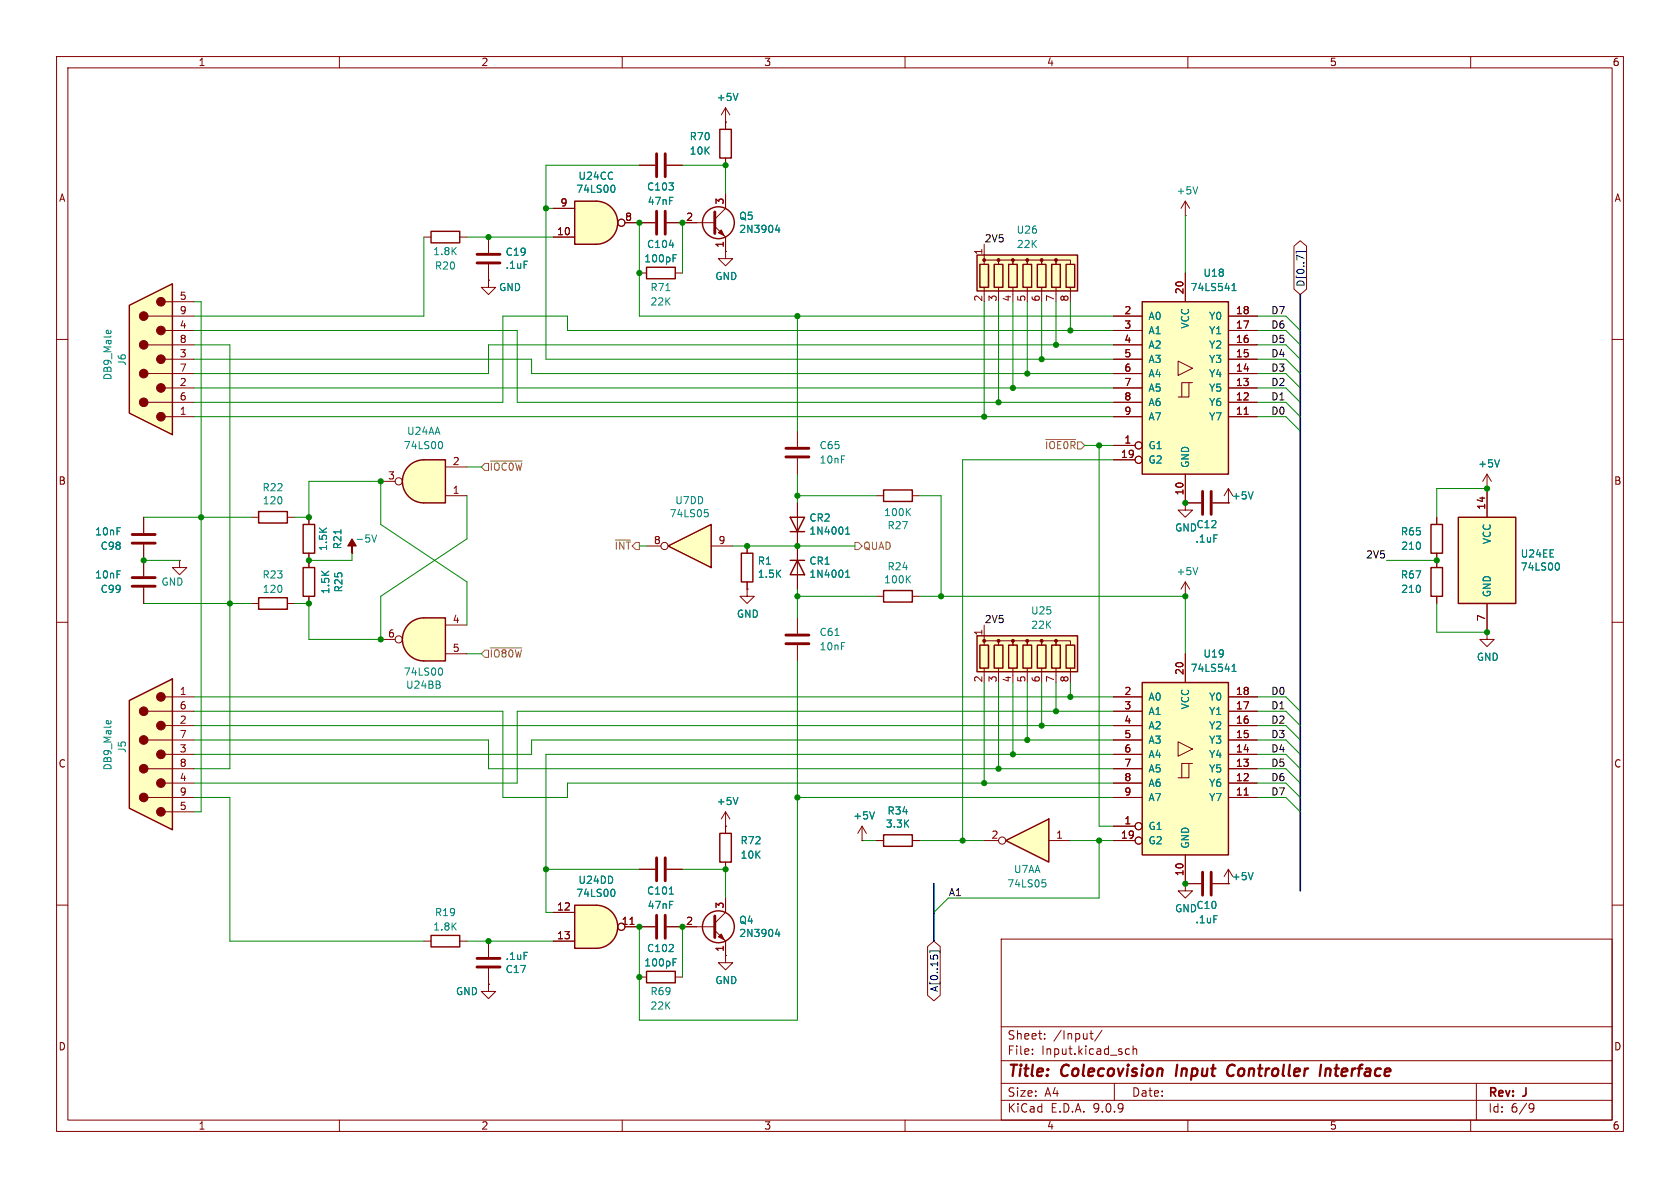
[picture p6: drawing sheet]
<svg xmlns="http://www.w3.org/2000/svg" width="297mm" height="210mm" viewBox="0 0 297 210" stroke-linecap="round" stroke-linejoin="round" font-family="sans-serif">
<g fill="none" stroke="#840000" stroke-width=".18">
<path d="M10 10h277v190h-277zM12 12h273v186h-273zM60 10v2M110 10v2M160 10v2M210 10v2M260 10v2M10 60h2M285 60h2M10 110h2M285 110h2M10 160h2"/>
<path d="M177 166h108v32h-108zM285 160h2M60 198v2M110 198v2M160 198v2M177 194.5h108M177 191.5h108M177 187.5h108M177 181.5h108M182.5 186.3v.1M182.5 185.5v.1M184.7 183.6v.1"/>
<path d="M184.7 182.8v.1M192.7 182.7h.5M192.9 182.2v1.3l.3 .2M194.8 182.1l-1.3 2M197 191.5v3M199.1 186.3h.6M199.1 185.5h.6M200.3 185.5l.2-.1 .4 .1 .1 .9M200.3 184.9v1.5M210 198v2M260 198v2M261 191.5v6.5"/>
<path d="M270.6 195.1l.5 .1a.99 .99 0 0 1-.4 1.4h-.2M271.2 195.7l-.3 .3h-.3"/>
</g>
<path d="M208.1 188.2l-.2 2M217.9 188.2a1.13 1.13 0 0 0-.9 .7 1.13 1.13 0 0 0 .2 1.2l.3 .1 .5-.1M233.6 188.2l-.3 2M234.4 188.9l-.1 1.3M235 188.9l-.6 .2" fill="none" stroke="#840000" stroke-width=".4"/>
<path d="M257.8 91.4h10.2v15.3h-10.2z" fill="#ffffc2"/>
<g fill="none" stroke="#840000" stroke-width=".25">
<path d="M131.1 97.8h2v5.1h-2zM257.8 91.4h10.2v15.3h-10.2zM156.2 104.4h5.1v2h-5.1zM127.3 147.3h2v5.1h-2zM156.2 147.6h5.1v2h-5.1zM76.2 165.4h5.1v2h-5.1z"/>
<circle cx="127" cy="163.8" r="2.82"/>
</g>
<g fill="none" stroke="#840000" stroke-width=".18">
<path d="M132.1 96.5v1.3M217.2 86.4l-.8 1.2M217.2 86.4l.7 1.2M217.2 86.4v2.5M262.9 86.4v5M132.1 102.9v1.2M154.9 105.4h1.3M161.3 105.4h1.3M262.9 106.7v5.1M128.3 146.1h.1M128.3 158.8v2.5l-1.9 1.9M128.3 143.5v3.8"/>
<path d="M128.3 152.4v1.3M128.3 143.5l-.8 1.3M128.3 143.5l.7 1.3M152.4 148.6h.1M152.4 146.1l-.8 1.2M152.4 146.1l.8 1.2M152.4 146.1v2.5M154.9 148.6h1.3M161.3 148.6h1.3M74.9 166.4h1.3M81.3 166.4h1.2M86.4 174v1.3h-1.3l1.3 1.2 1.2-1.2h-1.2"/>
<path d="M86.4 174h.1M86.4 166.4v2.8M86.4 171.2v2.8M113 163.8h2.8M117.9 163.8h8.5M126.4 164.5l1.9 1.9v2.5M128.3 168.9v1.3h1.2l-1.2 1.3-1.3-1.3h1.3M128.3 168.9h.1"/>
</g>
<path d="M221.5 86.9l-.4 1.3M275.4 99.5a.79 .79 0 0 1 0 1.3M160.4 102.3l.6 .7M161 101.8l-.8 .7M130.5 141l-.5 1.2M154.6 143.5l-.4 1.3M119 170.1h.4M119 169.5h.6M137.4 164.2l-.3 .9h.8M137.7 164.7v.9" fill="none" stroke="#008484" stroke-width=".18"/>
<path d="M84.3 169.4h4.1M84.3 170.9h4.1M116.1 161.8v4.1M117.6 161.8v4.1M126.4 161.9v3.8" fill="none" stroke="#840000" stroke-width=".51"/>
<path d="M127 165.6l.5-.5 .5 1z" fill="#840000" stroke="#840000" stroke-width=".18"/>
<path d="M201.9 53.3h15.3v30.5h-15.3z" fill="#ffffc2"/>
<g fill="none" stroke="#840000" stroke-width=".18">
<path d="M196.8 55.9h5.1M196.8 58.4h5.1M209.5 48.3v5M217.2 55.9h5M217.2 58.4h5M196.8 61h5.1M196.8 63.5h5.1M196.8 66h5.1M196.8 68.6h5.1M196.8 71.1h5.1M196.8 73.7h5.1M196.8 78.7h3.9"/>
<path d="M208.3 63.8l2.5 1.3-2.5 1.3zM210.2 67.6h-1.3v2.6M210.8 67.6h-.6v2.6h-1.9M217.2 61h5M217.2 63.5h5M217.2 66h5M217.2 68.6h5M217.2 71.1h5M217.2 73.7h5M220 73.2h.7M196.8 81.3h3.9M209.5 83.8v5.1"/>
<circle cx="201.3" cy="78.7" r=".63"/>
<circle cx="201.3" cy="81.3" r=".63"/>
</g>
<path d="M201.9 53.3h15.3v30.5h-15.3z" fill="none" stroke="#840000" stroke-width=".25"/>
<path d="M217.8 51.4h.7M217.8 50.5l.4-.4v1.3" fill="none" stroke="#008484" stroke-width=".18"/>
<path d="M172.7 112.4h17.8v6.3h-17.8z" fill="#ffffc2"/>
<path d="M172.7 112.4h17.8v6.3h-17.8zM173.2 114h1.6v4.1h-1.6zM175.8 114h1.5v4.1h-1.5zM178.3 114h1.5v4.1h-1.5zM180.8 114h1.6v4.1h-1.6zM183.4 114h1.5v4.1h-1.5zM185.9 114h1.6v4.1h-1.6zM188.5 114h1.5v4.1h-1.5z" fill="none" stroke="#840000" stroke-width=".25"/>
<g fill="#840000" stroke="#840000" stroke-width=".18">
<circle cx="174" cy="113.3" r=".25"/>
<circle cx="176.5" cy="113.3" r=".25"/>
<circle cx="179.1" cy="113.3" r=".25"/>
<circle cx="181.6" cy="113.3" r=".25"/>
<circle cx="184.1" cy="113.3" r=".25"/>
<circle cx="186.7" cy="113.3" r=".25"/>
</g>
<path d="M174 114v-.7h2.5v.7v-.7h2.6v.7v-.7h2.5v.7v-.7h2.5v.7v-.7h2.6v.7v-.7h2.5v.7M174 110.5v2.5M174 118.1v1.3M176.5 118.1v1.3M179.1 118.1v1.3M181.6 118.1v1.3M184.1 118.1v1.3M186.7 118.1v1.3M189.2 118.1v1.3M113 153.7h2.8M117.9 153.7h2.7" fill="none" stroke="#840000" stroke-width=".18"/>
<path d="M116.1 151.6v4.1M117.6 151.6v4.1" fill="none" stroke="#840000" stroke-width=".51"/>
<path d="M118.3 158.1h.7" fill="none" stroke="#008484" stroke-width=".18"/>
<path d="M105.4 160a3.8 3.8 0 0 1 3.8 3.8 3.8 3.8 0 0 1-3.8 3.8z" fill="#ffffc2" stroke="#ffffc2" stroke-width=".18"/>
<path d="M101.6 160h3.8v7.6h-3.8z" fill="#ffffc2"/>
<path d="M101.6 160h3.8a3.8 3.8 0 0 1 3.8 3.8 3.8 3.8 0 0 1-3.8 3.8h-3.8z" fill="none" stroke="#840000" stroke-width=".25"/>
<g fill="none" stroke="#840000" stroke-width=".18">
<path d="M97.8 161.3h3.8M97.8 166.4h3.8M110.5 163.8h2.5M111.4 163.4h.7"/>
<circle cx="109.9" cy="163.8" r=".63"/>
</g>
<path d="M108.4 157.2a.79 .79 0 0 1 0 1.3" fill="none" stroke="#008484" stroke-width=".18"/>
<path d="M22.9 123.8l7.6-3.8v26.7l-7.6-3.8z" fill="#ffffc2"/>
<g fill="none" stroke="#840000" stroke-width=".18">
<path d="M25.4 91.4v2.8M25.4 96.3v5.6M25.4 103.9v2.8M44.4 106.7h1.3M50.8 106.7h1.3M26.2 135.9h8.1M26.2 130.8h8.1M26.2 125.7h8.1M29.2 138.4h5.1M29.2 133.4h5.1M29.2 128.3h5.1M29.2 123.2h5.1"/>
<path d="M26.2 141h8.1M29.2 143.5h5.1"/>
</g>
<path d="M45.7 105.7h5.1v2h-5.1zM22.9 123.8l7.6-3.8v26.7l-7.6-3.8z" fill="none" stroke="#840000" stroke-width=".25"/>
<g fill="#840000" stroke="#840000" stroke-width=".18">
<circle cx="28.4" cy="143.5" r=".76"/>
<circle cx="28.4" cy="138.4" r=".76"/>
<circle cx="28.4" cy="133.3" r=".76"/>
<circle cx="28.4" cy="128.3" r=".76"/>
<circle cx="28.4" cy="123.2" r=".76"/>
<circle cx="25.4" cy="141" r=".76"/>
<circle cx="25.4" cy="135.9" r=".76"/>
<circle cx="25.4" cy="130.8" r=".76"/>
<circle cx="25.4" cy="125.7" r=".76"/>
</g>
<path d="M18.8 127.5l.3-.1 .1 .6M19.6 127.4v.1" fill="none" stroke="#008484" stroke-width=".18"/>
<path d="M23.4 94.5h4M23.4 96h4M23.4 102.1h4M23.4 103.6h4" fill="none" stroke="#840000" stroke-width=".51"/>
<path d="M72.2 110.3a3.8 3.8 0 0 1 2.7-1.1v7.6a3.8 3.8 0 0 1-3.5-2.3 3.8 3.8 0 0 1 .8-4.2z" fill="#ffffc2" stroke="#ffffc2" stroke-width=".18"/>
<path d="M74.9 109.2h3.8v7.6h-3.8z" fill="#ffffc2"/>
<path d="M76.2 40.9h5.1v2h-5.1zM156.2 86.6h5.1v2h-5.1zM72.2 110.3a3.8 3.8 0 0 1 2.7-1.1h3.8v7.6h-3.8a3.8 3.8 0 0 1-3.5-2.3 3.8 3.8 0 0 1 .8-4.2z" fill="none" stroke="#840000" stroke-width=".25"/>
<g fill="none" stroke="#840000" stroke-width=".18">
<path d="M74.9 41.9h1.3M81.3 41.9h1.2M86.4 49.5v1.3h1.2l-1.2 1.3-1.3-1.3h1.3M86.4 49.5h.1M154.9 87.6h1.3M161.3 87.6h1.3M67.3 113h2.5M78.7 110.5h3.8M78.7 115.6h3.8"/>
<circle cx="70.5" cy="113" r=".63"/>
</g>
<path d="M160.4 90.4l.6 .8M161 89.9l-.8 .7M77.9 118.1a.79 .79 0 0 1 0 1.2" fill="none" stroke="#008484" stroke-width=".18"/>
<path d="M177.8 148.6l7.6-3.8v7.6z" fill="#ffffc2"/>
<path d="M127.3 22.9h2v5h-2zM177.8 148.6l7.6-3.8v7.6z" fill="none" stroke="#840000" stroke-width=".25"/>
<g fill="none" stroke="#840000" stroke-width=".18">
<path d="M128.3 19.1l-.8 1.2M128.3 19.1l.7 1.2M128.3 19.1v3.8M113 29.2h2.8M117.9 29.2h2.7M128.3 21.6h.1M128.3 27.9v1.3M86.4 41.9v2.8M86.4 46.7v2.8M174 148.6h2.5M185.4 148.6h3.8"/>
<circle cx="177.2" cy="148.6" r=".63"/>
</g>
<path d="M130.5 16.5l-.5 1.3M184.2 155.5h.6M184.4 156h.3l.2 .2-.1 .5-.4 .1" fill="none" stroke="#008484" stroke-width=".18"/>
<path d="M116.1 27.2v4M117.6 27.2v4M84.3 45h4.1M84.3 46.5h4.1" fill="none" stroke="#840000" stroke-width=".51"/>
<path d="M105.4 35.6a3.8 3.8 0 0 1 3.8 3.8 3.8 3.8 0 0 1-3.8 3.8z" fill="#ffffc2" stroke="#ffffc2" stroke-width=".18"/>
<path d="M101.6 35.6h3.8v7.6h-3.8z" fill="#ffffc2"/>
<g fill="none" stroke="#840000" stroke-width=".25">
<path d="M101.6 35.6h3.8a3.8 3.8 0 0 1 3.8 3.8 3.8 3.8 0 0 1-3.8 3.8h-3.8zM114.3 47.2h5.1v2.1h-5.1z"/>
<circle cx="127" cy="39.4" r="2.82"/>
</g>
<g fill="none" stroke="#840000" stroke-width=".18">
<path d="M97.8 36.8h3.8M110.5 39.4h5.3M117.9 39.4h8.5M128.3 34.3v2.5l-1.9 1.9M97.8 41.9h3.8M113 48.3h1.3M119.4 48.3h1.2M126.4 40l1.9 1.9v2.6M128.3 44.5v1.2h1.2l-1.2 1.3-1.3-1.3h1.3M128.3 44.5h.1M132.1 104.1v1.3h1.2l-1.2 1.3-1.3-1.3h1.3M132.1 104.1h.1"/>
<circle cx="109.9" cy="39.4" r=".63"/>
</g>
<path d="M108.4 32.7a.79 .79 0 0 1 0 1.3M137.4 39.8l-.3 .9h.8M117.7 51.4h.7M118.3 43.3h.8M119 45.6h.4M119 45h.6M137.7 40.2v.9" fill="none" stroke="#008484" stroke-width=".18"/>
<path d="M116.1 37.3v4.1M117.6 37.3v4.1M126.4 37.5v3.8" fill="none" stroke="#840000" stroke-width=".51"/>
<path d="M127 41.1l.5-.5 .5 1.1z" fill="#840000" stroke="#840000" stroke-width=".18"/>
<path d="M118.1 96.5l7.6-3.8v7.6z" fill="#ffffc2"/>
<path d="M118.1 96.5l7.6-3.8v7.6z" fill="none" stroke="#840000" stroke-width=".25"/>
<g fill="none" stroke="#840000" stroke-width=".18">
<path d="M62.2 97.8h.1M114.3 96.5h2.5M125.7 96.5h3.8"/>
<circle cx="117.5" cy="96.5" r=".63"/>
</g>
<path d="M65.7 94.6l.5 1.2 .4-1.2M124.6 90.1h.6M124.7 90.6h.3l.2 .2-.1 .5-.4 .1" fill="none" stroke="#008484" stroke-width=".18"/>
<path d="M62.2 95.3l.8 1.2h-.8v1.3v-1.3h-.7z" fill="#840000" stroke="#840000" stroke-width=".18"/>
<path d="M72.2 82.4a3.8 3.8 0 0 1 2.7-1.1v7.6a3.8 3.8 0 0 1-3.5-2.4 3.8 3.8 0 0 1 .8-4.1z" fill="#ffffc2" stroke="#ffffc2" stroke-width=".18"/>
<path d="M74.9 81.3h3.8v7.6h-3.8z" fill="#ffffc2"/>
<path d="M72.2 82.4a3.8 3.8 0 0 1 2.7-1.1h3.8v7.6h-3.8a3.8 3.8 0 0 1-3.5-2.4 3.8 3.8 0 0 1 .8-4.1zM253 92.7h2v5.1h-2z" fill="none" stroke="#840000" stroke-width=".25"/>
<g fill="none" stroke="#840000" stroke-width=".18">
<path d="M209.5 38.1h.1M209.5 35.6l-.7 1.2M209.5 35.6l.8 1.2M209.5 35.6v2.5M67.3 85.1h2.5M78.7 87.6h3.8M78.7 82.6h3.8M254 91.4v1.3M254 97.8v1.3"/>
<circle cx="70.5" cy="85.1" r=".63"/>
</g>
<path d="M211.7 33l-.4 1.3M77.9 78a.79 .79 0 0 1 0 1.3" fill="none" stroke="#008484" stroke-width=".18"/>
<path d="M201.9 120.7h15.3v30.4h-15.3z" fill="#ffffc2"/>
<g fill="none" stroke="#840000" stroke-width=".18">
<path d="M31.7 99.1v1.2h1.3l-1.3 1.3-1.2-1.3h1.2M31.7 99.1h.1M44.4 91.4h1.3M50.8 91.4h1.3M54.6 91.4v1.3M54.6 97.8v2.5M209.5 88.9h2.8M214.4 88.9h2.8M254 99.1v1.2M262.9 86.4h.1M262.9 83.8l-.8 1.3M262.9 83.8l.8 1.3"/>
<path d="M262.9 83.8v2.6M54.6 105.4v1.3M209.5 115.6v5.1M254 105.4v1.3M196.8 123.2h5.1M196.8 125.7h5.1M196.8 128.3h5.1M196.8 130.8h5.1M196.8 133.4h5.1M196.8 135.9h5.1M196.8 138.4h5.1M208.3 131.1l2.5 1.3-2.5 1.3z"/>
<path d="M210.2 135h-1.3v2.5M210.8 135h-.6v2.5h-1.9M217.2 123.2h5M217.2 125.7h5M217.2 128.3h5M217.2 130.8h5M217.2 133.4h5M217.2 135.9h5M217.2 138.4h5M196.8 141h5.1M196.8 146.1h3.9M196.8 148.6h3.9"/>
<path d="M209.5 156.2v1.3h1.3l-1.3 1.3-1.2-1.3h1.2M209.5 156.2h.1M209.5 151.1v5.1M209.5 156.2h2.8M217.2 141h5M217.2 153.7v2.5h-2.8M217.2 153.7l-.8 1.2M217.2 153.7l.7 1.2M220 140.6h.7M113 172.7h1.3M119.4 172.7h1.2"/>
<circle cx="201.3" cy="146" r=".63"/>
<circle cx="201.3" cy="148.6" r=".63"/>
</g>
<path d="M45.7 90.4h5.1v2.1h-5.1zM53.6 92.7h2v5.1h-2zM53.6 100.3h2v5.1h-2zM253 100.3h2v5.1h-2zM201.9 120.7h15.3v30.4h-15.3zM114.3 171.7h5.1v2h-5.1z" fill="none" stroke="#840000" stroke-width=".25"/>
<path d="M60.3 93.6v.8M265.1 81.3l-.4 1.2M217.8 118.7h.7M217.8 117.8l.4-.4v1.3M221.5 154.2l-.4 1.3" fill="none" stroke="#008484" stroke-width=".18"/>
<path d="M212.6 86.9v4M214.1 86.9v4M212.6 154.2v4M214.1 154.2v4" fill="none" stroke="#840000" stroke-width=".51"/>
<path d="M172.7 45.1h17.8v6.3h-17.8z" fill="#ffffc2"/>
<path d="M172.7 45.1h17.8v6.3h-17.8zM173.2 46.7h1.6v4.1h-1.6zM175.8 46.7h1.5v4.1h-1.5zM178.3 46.7h1.5v4.1h-1.5zM180.8 46.7h1.6v4.1h-1.6zM183.4 46.7h1.5v4.1h-1.5zM185.9 46.7h1.6v4.1h-1.6zM188.5 46.7h1.5v4.1h-1.5z" fill="none" stroke="#840000" stroke-width=".25"/>
<g fill="#840000" stroke="#840000" stroke-width=".18">
<circle cx="174" cy="46" r=".25"/>
<circle cx="176.5" cy="46" r=".25"/>
<circle cx="179.1" cy="46" r=".25"/>
<circle cx="181.6" cy="46" r=".25"/>
<circle cx="184.1" cy="46" r=".25"/>
<circle cx="186.7" cy="46" r=".25"/>
</g>
<g fill="none" stroke="#840000" stroke-width=".18">
<path d="M174 46.7v-.7h2.5v.7v-.7h2.6v.7v-.7h2.5v.7v-.7h2.5v.7v-.7h2.6v.7v-.7h2.5v.7M174 43.2v2.5M174 50.8v1.3M176.5 50.8v1.3M179.1 50.8v1.3M181.6 50.8v1.3M184.1 50.8v1.3M186.7 50.8v1.3M189.2 50.8v1.3M209.5 105.4h.1M209.5 102.9l-.7 1.2M209.5 102.9l.8 1.2"/>
<path d="M209.5 102.9v2.5"/>
</g>
<path d="M211.7 100.3l-.4 1.3" fill="none" stroke="#008484" stroke-width=".18"/>
<path d="M22.9 54l7.6-3.8v26.6l-7.6-3.8z" fill="#ffffc2"/>
<g fill="none" stroke="#840000" stroke-width=".18">
<path d="M97.8 36.8h3.8M110.5 39.4h5.3M113 29.2h2.8M117.9 39.4h5.3M117.9 29.2h2.7M128.3 21.6h.1M128.3 21.6v1.3M128.3 27.9v1.3M128.3 34.3v2.5M26.2 55.9h8.1M29.2 53.3h5.1M29.2 58.4h5.1"/>
<path d="M86.4 49.5h.1M86.4 41.9v2.8M86.4 46.7v2.8M97.8 41.9h3.8M128.3 44.5h.1M128.3 41.9v2.6M196.8 55.9h5.1M196.8 58.4h5.1M209.5 48.3v5M217.2 55.9h5M217.2 58.4h5M228.8 43.5l1.1-.9 1.1 .9v7.6l-1.1 1-1.1-1z"/>
<path d="M26.2 61h8.1M26.2 66h8.1M26.2 71.1h8.1M29.2 63.5h5.1M29.2 68.6h5.1M29.2 73.7h5.1M141 76.2v2.8M196.8 61h5.1M196.8 63.5h5.1M196.8 66h5.1M196.8 68.6h5.1M196.8 71.1h5.1"/>
<path d="M196.8 73.7h5.1M196.8 78.7h3.9M217.2 61h5M217.2 63.5h5M217.2 66h5M217.2 68.6h5M217.2 71.1h5M217.2 73.7h5M220 73.2h.7M25.4 91.4v2.8M25.4 96.3v5.6M54.6 91.4v1.3"/>
<path d="M54.6 97.8v2.5M132.1 96.5v1.3M141 81v2.8M141 88.9v15.2M196.8 81.3h3.9M209.5 88.9v1.3h1.3l-1.3 1.2-1.2-1.2h1.2M209.5 88.9h.1M209.5 83.8v5.1M209.5 88.9h2.8M214.4 88.9h2.8M254 91.4v1.3M254 97.8v2.5"/>
<path d="M262.9 86.4h.1M262.9 86.4v5M25.4 103.9v2.8M54.6 105.4v1.3M132.1 104.1h.1M132.1 102.9v1.2M141 109.2v2.8M141 114v2.8M209.5 115.6v5.1M254 105.4v1.3M262.9 111.8v1.2h1.3l-1.3 1.3-1.3-1.3h1.3M262.9 111.8h.1"/>
<path d="M262.9 106.7v5.1M196.8 123.2h5.1M196.8 125.7h5.1M196.8 128.3h5.1M196.8 130.8h5.1M196.8 133.4h5.1M196.8 135.9h5.1M196.8 138.4h5.1M217.2 123.2h5M217.2 125.7h5M217.2 128.3h5M217.2 130.8h5"/>
<path d="M217.2 133.4h5M217.2 135.9h5M217.2 138.4h5M113 153.7h2.8M117.9 153.7h2.7M128.3 146.1h.1M128.3 146.1v1.2M128.3 152.4v1.3M128.3 158.8v2.5M152.4 148.6h.1M154.9 148.6h1.3M161.3 148.6h1.3"/>
<path d="M196.8 148.6h3.9M196.8 141h5.1M196.8 146.1h3.9M209.5 156.2h.1M209.5 151.1v5.1M209.5 156.2h2.8M214.4 156.2h2.8M217.2 141h5M220 140.6h.7M86.4 174h.1M86.4 166.4v2.8M86.4 171.2v2.8"/>
<path d="M97.8 161.3h3.8M97.8 166.4h3.8M110.5 163.8h5.3M111.4 163.4h.7M117.9 163.8h5.3M128.3 168.9h.1M128.3 166.4v2.5M164 167.3l1.1-.9 1.1 .9v8.7l-1.1 .9-1.1-.9z"/>
<circle cx="109.9" cy="39.4" r=".63"/>
<circle cx="201.3" cy="78.7" r=".63"/>
<circle cx="201.3" cy="81.3" r=".63"/>
<circle cx="201.3" cy="146" r=".63"/>
<circle cx="201.3" cy="148.6" r=".63"/>
<circle cx="109.9" cy="163.8" r=".63"/>
</g>
<path d="M22.9 54l7.6-3.8v26.6l-7.6-3.8zM139.7 91.4h2.5l-1.2 2.6zM139.7 94h2.5M139.7 99.1h2.5M141 99.1l1.2 2.5h-2.5z" fill="none" stroke="#840000" stroke-width=".25"/>
<g fill="#840000" stroke="#840000" stroke-width=".18">
<circle cx="28.4" cy="53.3" r=".76"/>
<circle cx="28.4" cy="58.4" r=".76"/>
<circle cx="28.4" cy="63.5" r=".76"/>
<circle cx="28.4" cy="68.6" r=".76"/>
<circle cx="28.4" cy="73.7" r=".76"/>
<circle cx="25.4" cy="55.9" r=".76"/>
<circle cx="25.4" cy="61" r=".76"/>
<circle cx="25.4" cy="66" r=".76"/>
<circle cx="25.4" cy="71.1" r=".76"/>
</g>
<g fill="none" stroke="#008484" stroke-width=".18">
<path d="M130.5 16.5l-.5 1.3M108.4 32.7a.79 .79 0 0 1 0 1.3M137.4 39.8l-.3 .9h.8M18.8 58.6l.3-.2 .1 .6M19.6 58.4v.2M118.3 43.3h.8M119 45.6h.4M119 45h.6M137.7 40.2v.9M217.8 50.5l.4-.4v1.3M217.8 51.4h.7M60.3 93.6v.8"/>
<path d="M149.5 94.4h.7M149.5 93.5l.4-.3v1.2M221.5 86.9l-.4 1.3M265.1 81.3l-.4 1.2M275.4 99.5a.79 .79 0 0 1 0 1.3M147.6 112.3h.7M149.5 101.1l.4-.3v1.3M149.5 102.1h.7M217.8 118.7h.7M217.8 117.8l.4-.4v1.3M108.4 157.2a.79 .79 0 0 1 0 1.3M118.3 158.1h.7"/>
<path d="M130.5 141l-.5 1.2M154.6 143.5l-.4 1.3M221.5 154.2l-.4 1.3M119 170.1h.4M119 169.5h.6M137.4 164.2l-.3 .9h.8M137.7 164.7v.9"/>
</g>
<path d="M138.9 79.2h4.1M138.9 80.8h4.1M138.9 113.8h4.1M138.9 112.3h4.1" fill="none" stroke="#840000" stroke-width=".51"/>
<path d="M184.9 77.7h5.3M85.7 81.9h.7v1.3h-.7l-.6-.6zM86.7 81.5h5.6M108.8 95.5h2.6M151.1 95.9h.7l.6 .6-.6 .7h-.7zM85.7 114.9h.7v1.3h-.7l-.6-.6zM86.7 114.5h5.5" fill="none" stroke="#848400" stroke-width=".18"/>
<path d="M229.1 44.8v-.3h1.9v.3M164.4 168.4v-.3h1.8v.3M165.1 168.9h.5" fill="none" stroke="#000084" stroke-width=".18"/>
<path d="M229.9 52.1v105.4M165.1 156.2v10.2" fill="none" stroke="#000084" stroke-width=".3"/>
<g fill="none" stroke="#008400" stroke-width=".18">
<path d="M96.5 36.8h1.3M113 39.4v16.5h83.8M113 29.2h-16.5v34.3h100.3M120.6 39.4v8.9M120.6 29.2h7.7v5.1M209.5 38.1v10.2M34.3 58.4h57.1v12.7h105.4M34.3 53.3h1.3v90.2h-1.3M74.9 41.9v14h-40.6M82.5 41.9h15.3M141 55.9v20.3M174 53.3v20.4"/>
<path d="M176.5 53.3v17.8M179.1 53.3v15.3M181.6 53.3v12.7M184.1 53.3v10.2M186.7 53.3v7.7M189.2 53.3v5.1M196.8 58.4h-96.5v-2.5h-11.4v15.2h-54.6M222.2 58.4h5.1l2.6 2.6M222.2 55.9h5.1l2.6 2.5M34.3 61h6.3v74.9h-6.3M34.3 73.7h162.5M34.3 68.6h162.5"/>
<path d="M34.3 63.5h59.7v2.5h102.8M191.8 78.7h5M194.3 78.7v67.4h2.5M196.8 61h-110.4v5h-52.1M222.2 61h5.1l2.6 2.5M222.2 73.7h5.1l2.6 2.5M222.2 68.6h5.1l2.6 2.5M222.2 71.1h5.1l2.6 2.6M222.2 63.5h5.1l2.6 2.5M222.2 66h5.1l2.6 2.6M25.4 99.1h6.3M25.4 91.4h19"/>
<path d="M52.1 91.4h2.5v-6.3h12.7v7.6l15.2 10.2v7.6M62.2 97.8v1.3h-7.6M82.5 87.6v7.7l-15.2 10.1v7.6h-12.7v-6.3h-2.5M82.5 82.6h2.6M113 96.5h1.3M129.5 96.5h21.6M141 83.8v5.1M141 87.6h13.9M162.6 87.6h3.8v17.8M196.8 81.3h-26.6v67.3M245.1 99.1h8.9M262.9 86.4h-8.9v5"/>
<path d="M25.4 106.7h19M82.5 115.6h2.6M141 116.8v63.5h-28v-16.5M141 104.1v5.1M141 105.4h13.9M162.6 105.4h46.9v10.2M254 106.7v5.1h8.9M34.3 130.8h52.1v5.1h110.4M34.3 125.7h54.6v15.3h11.4v-2.6h96.5M34.3 123.2h162.5M34.3 128.3h162.5M174 120.7v17.7"/>
<path d="M176.5 120.7v15.2M179.1 120.7v12.7M181.6 120.7v10.1M184.1 120.7v7.6M186.7 120.7v5M189.2 120.7v2.5M196.8 125.7h-105.4v12.7h-57.1M196.8 130.8h-102.8v2.6h-59.7M196.8 133.4h-100.3v27.9h1.3M222.2 125.7h5.1l2.6 2.6M222.2 133.4h5.1l2.6 2.5M222.2 130.8h5.1l2.6 2.6"/>
<path d="M222.2 123.2h5.1l2.6 2.5M222.2 128.3h5.1l2.6 2.5M222.2 135.9h5.1l2.6 2.5M222.2 138.4h5.1l2.6 2.6M34.3 141h6.3v25.4h34.3M96.5 153.7h16.5M120.6 153.7h7.7v5.1M141 141h55.8M152.4 148.6h2.5M162.6 148.6h11.4M189.2 148.6h7.6M194.3 148.6v10.2h-26.7l-2.5 2.5"/>
<path d="M222.2 141h5.1l2.6 2.5M82.5 166.4h15.3M120.6 163.8v8.9"/>
</g>
<g fill="#008400" stroke="#008400" stroke-width=".18">
<circle cx="176.5" cy="135.9" r=".46"/>
<circle cx="174" cy="138.4" r=".46"/>
<circle cx="209.5" cy="156.2" r=".46"/>
<circle cx="194.3" cy="148.6" r=".46"/>
<circle cx="141" cy="141" r=".46"/>
<circle cx="189.2" cy="123.2" r=".46"/>
<circle cx="170.2" cy="148.6" r=".46"/>
<circle cx="186.7" cy="125.7" r=".46"/>
<circle cx="181.6" cy="130.8" r=".46"/>
<circle cx="184.1" cy="128.3" r=".46"/>
<circle cx="179.1" cy="133.4" r=".46"/>
<circle cx="186.7" cy="61" r=".46"/>
<circle cx="181.6" cy="66" r=".46"/>
<circle cx="189.2" cy="58.4" r=".46"/>
<circle cx="184.1" cy="63.5" r=".46"/>
<circle cx="176.5" cy="71.1" r=".46"/>
<circle cx="174" cy="73.7" r=".46"/>
<circle cx="179.1" cy="68.6" r=".46"/>
<circle cx="141" cy="96.5" r=".46"/>
<circle cx="141" cy="105.4" r=".46"/>
<circle cx="194.3" cy="78.7" r=".46"/>
<circle cx="166.4" cy="105.4" r=".46"/>
<circle cx="209.5" cy="88.9" r=".46"/>
<circle cx="262.9" cy="86.4" r=".46"/>
<circle cx="254" cy="99.1" r=".46"/>
<circle cx="209.5" cy="105.4" r=".46"/>
<circle cx="262.9" cy="111.8" r=".46"/>
<circle cx="96.5" cy="153.7" r=".46"/>
<circle cx="141" cy="55.9" r=".46"/>
<circle cx="25.4" cy="99.1" r=".46"/>
<circle cx="40.6" cy="106.7" r=".46"/>
<circle cx="35.6" cy="91.4" r=".46"/>
<circle cx="54.6" cy="99.1" r=".46"/>
<circle cx="54.6" cy="106.7" r=".46"/>
<circle cx="54.6" cy="91.4" r=".46"/>
<circle cx="67.3" cy="85.1" r=".46"/>
<circle cx="86.4" cy="41.9" r=".46"/>
<circle cx="96.5" cy="36.8" r=".46"/>
<circle cx="132.1" cy="96.5" r=".46"/>
<circle cx="113" cy="48.3" r=".46"/>
<circle cx="120.6" cy="39.4" r=".46"/>
<circle cx="113" cy="39.4" r=".46"/>
<circle cx="128.3" cy="29.2" r=".46"/>
<circle cx="67.3" cy="113" r=".46"/>
<circle cx="113" cy="163.8" r=".46"/>
<circle cx="86.4" cy="166.4" r=".46"/>
<circle cx="128.3" cy="153.7" r=".46"/>
<circle cx="141" cy="87.6" r=".46"/>
<circle cx="120.6" cy="163.8" r=".46"/>
<circle cx="113" cy="172.7" r=".46"/>
</g>
<g font-size="2.8" fill="#840000">
<text x="178" y="190.9">Title:</text>
<text x="187.7" y="190.9">Colecovision</text>
<text x="208.7" y="190.9">Input</text>
<text x="218.6" y="190.9">Controller</text>
<text x="235.8" y="190.9">Interface</text>
</g>
<g font-size="2.1" fill="#840000">
<text x="178" y="184">Sheet:</text>
<text x="186.2" y="184">/Input/</text>
<text x="178" y="186.7">File:</text>
<text x="184.1" y="186.7">Input.kicad_sch</text>
<text x="178" y="196.9">KiCad</text>
<text x="178" y="194.1">Size:</text>
<text x="184.7" y="194.1">A4</text>
<text x="185.7" y="196.9">E.D.A.</text>
<text x="193.3" y="196.9">9.0.9</text>
<text x="200" y="194.1">Date:</text>
<text x="263" y="194.3">Rev:</text>
<text x="263" y="196.9">Id:</text>
<text x="267.1" y="196.9">6/9</text>
<text x="269.4" y="194.3">J</text>
</g>
<g font-size="1.8" fill="#840000">
<text x="35" y="11.9">1</text>
<text x="85" y="11.9">2</text>
<text x="135" y="11.9">3</text>
<text x="185" y="11.9">4</text>
<text x="235" y="11.9">5</text>
<text x="285" y="11.9">6</text>
<text x="10.3" y="35.9">A</text>
<text x="285.3" y="35.9">A</text>
<text x="98.4" y="41.7">10</text>
<text x="99" y="36.6">9</text>
<text x="110.4" y="39.1">8</text>
<text x="121.2" y="39.1">2</text>
<text x="128" y="36.3" transform="rotate(-90 128 36.3)">3</text>
<text x="128" y="43.9" transform="rotate(-90 128 43.9)">1</text>
<text x="173.7" y="45.2" transform="rotate(-90 173.7 45.2)">1</text>
<text x="31.7" y="53.1">5</text>
<text x="173.7" y="53.4" transform="rotate(-90 173.7 53.4)">2</text>
<text x="176.3" y="53.4" transform="rotate(-90 176.3 53.4)">3</text>
<text x="178.8" y="53.4" transform="rotate(-90 178.8 53.4)">4</text>
<text x="181.4" y="53.4" transform="rotate(-90 181.4 53.4)">5</text>
<text x="183.9" y="53.4" transform="rotate(-90 183.9 53.4)">6</text>
<text x="186.4" y="53.4" transform="rotate(-90 186.4 53.4)">7</text>
<text x="189" y="53.4" transform="rotate(-90 189 53.4)">8</text>
<text x="209.3" y="52.1" transform="rotate(-90 209.3 52.1)">20</text>
<text x="31.7" y="55.6">9</text>
<text x="31.7" y="58.2">4</text>
<text x="198.7" y="55.6">2</text>
<text x="198.7" y="58.2">3</text>
<text x="218.4" y="55.6">18</text>
<text x="218.4" y="58.2">17</text>
<text x="31.7" y="60.7">8</text>
<text x="31.7" y="63.2">3</text>
<text x="31.7" y="65.8">7</text>
<text x="198.7" y="60.7">4</text>
<text x="198.7" y="63.2">5</text>
<text x="198.7" y="65.8">6</text>
<text x="218.4" y="60.7">16</text>
<text x="218.4" y="63.2">15</text>
<text x="218.4" y="65.8">14</text>
<text x="31.7" y="68.3">2</text>
<text x="31.7" y="70.9">6</text>
<text x="198.7" y="68.3">7</text>
<text x="198.7" y="70.9">8</text>
<text x="218.4" y="68.3">13</text>
<text x="218.4" y="70.9">12</text>
<text x="31.7" y="73.4">1</text>
<text x="198.7" y="73.4">9</text>
<text x="218.4" y="73.4">11</text>
<text x="79.9" y="82.3">2</text>
<text x="198.1" y="81">19</text>
<text x="198.7" y="78.5">1</text>
<text x="10.3" y="85.9">B</text>
<text x="68.5" y="84.8">3</text>
<text x="79.9" y="87.4">1</text>
<text x="209.3" y="87.7" transform="rotate(-90 209.3 87.7)">10</text>
<text x="217.7" y="88.5">+5V</text>
<text x="285.3" y="85.9">B</text>
<text x="262.6" y="90.2" transform="rotate(-90 262.6 90.2)">14</text>
<text x="115.5" y="96.3">8</text>
<text x="126.9" y="96.3">9</text>
<text x="68.5" y="112.8">6</text>
<text x="79.9" y="110.2">4</text>
<text x="173.7" y="112.5" transform="rotate(-90 173.7 112.5)">1</text>
<text x="262.6" y="109.9" transform="rotate(-90 262.6 109.9)">7</text>
<text x="79.9" y="115.3">5</text>
<text x="209.3" y="119.4" transform="rotate(-90 209.3 119.4)">20</text>
<text x="31.7" y="125.5">6</text>
<text x="31.7" y="122.9">1</text>
<text x="173.7" y="120.7" transform="rotate(-90 173.7 120.7)">2</text>
<text x="176.3" y="120.7" transform="rotate(-90 176.3 120.7)">3</text>
<text x="178.8" y="120.7" transform="rotate(-90 178.8 120.7)">4</text>
<text x="181.4" y="120.7" transform="rotate(-90 181.4 120.7)">5</text>
<text x="183.9" y="120.7" transform="rotate(-90 183.9 120.7)">6</text>
<text x="186.4" y="120.7" transform="rotate(-90 186.4 120.7)">7</text>
<text x="189" y="120.7" transform="rotate(-90 189 120.7)">8</text>
<text x="198.7" y="122.9">2</text>
<text x="198.7" y="125.5">3</text>
<text x="218.4" y="122.9">18</text>
<text x="218.4" y="125.5">17</text>
<text x="31.7" y="130.6">7</text>
<text x="31.7" y="128">2</text>
<text x="198.7" y="128">4</text>
<text x="198.7" y="130.6">5</text>
<text x="218.4" y="128">16</text>
<text x="218.4" y="130.6">15</text>
<text x="10.3" y="135.9">C</text>
<text x="31.7" y="135.6">8</text>
<text x="31.7" y="133.1">3</text>
<text x="198.7" y="133.1">6</text>
<text x="198.7" y="135.6">7</text>
<text x="218.4" y="133.1">14</text>
<text x="218.4" y="135.6">13</text>
<text x="285.3" y="135.9">C</text>
<text x="31.7" y="143.3">5</text>
<text x="31.7" y="140.7">9</text>
<text x="31.7" y="138.2">4</text>
<text x="198.7" y="138.2">8</text>
<text x="198.7" y="140.7">9</text>
<text x="218.4" y="138.2">12</text>
<text x="218.4" y="140.7">11</text>
<text x="175.2" y="148.3">2</text>
<text x="186.6" y="148.3">1</text>
<text x="198.1" y="148.3">19</text>
<text x="198.7" y="145.8">1</text>
<text x="209.3" y="155" transform="rotate(-90 209.3 155)">10</text>
<text x="217.7" y="155.8">+5V</text>
<text x="98.4" y="161">12</text>
<text x="128" y="160.7" transform="rotate(-90 128 160.7)">3</text>
<text x="98.4" y="166.1">13</text>
<text x="109.8" y="163.6">11</text>
<text x="121.2" y="163.6">2</text>
<text x="128" y="168.3" transform="rotate(-90 128 168.3)">1</text>
<text x="10.3" y="185.9">D</text>
<text x="285.3" y="185.9">D</text>
<text x="35" y="199.9">1</text>
<text x="85" y="199.9">2</text>
<text x="135" y="199.9">3</text>
<text x="185" y="199.9">4</text>
<text x="235" y="199.9">5</text>
<text x="285" y="199.9">6</text>
</g>
<g font-size="1.8" fill="#008484">
<text x="126.6" y="18.1">+5V</text>
<text x="121.8" y="25">R70</text>
<text x="121.8" y="27.5">10K</text>
<text x="101.8" y="34.3">74LS00</text>
<text x="102.2" y="32">U24CC</text>
<text x="114.3" y="33.9">C103</text>
<text x="207.9" y="34.6">+5V</text>
<text x="114.4" y="36.4">47nF</text>
<text x="130.6" y="39.1">Q5</text>
<text x="130.6" y="41.4">2N3904</text>
<text x="179.6" y="41.5">U26</text>
<text x="76.5" y="45.3">1.8K</text>
<text x="76.8" y="47.9">R20</text>
<text x="89.3" y="47.7">.1uF</text>
<text x="89.3" y="45.4">C19</text>
<text x="113.8" y="46.6">100pF</text>
<text x="114.3" y="44">C104</text>
<text x="179.7" y="44">22K</text>
<text x="88.1" y="51.7">GND</text>
<text x="114.9" y="51.7">R71</text>
<text x="126.4" y="49.7">GND</text>
<text x="210.4" y="51.7">74LS541</text>
<text x="212.7" y="49.1">U18</text>
<text x="114.9" y="54.2">22K</text>
<text x="202.9" y="56.7">A0</text>
<text x="202.9" y="59.3">A1</text>
<text x="210.4" y="58.2" transform="rotate(-90 210.4 58.2)">VCC</text>
<text x="213.7" y="56.7">Y0</text>
<text x="213.7" y="59.3">Y1</text>
<text x="22.5" y="64.8" transform="rotate(-90 22.5 64.8)">J6</text>
<text x="202.9" y="61.8">A2</text>
<text x="202.9" y="64.4">A3</text>
<text x="213.7" y="61.8">Y2</text>
<text x="213.7" y="64.4">Y3</text>
<text x="19.9" y="67.3" transform="rotate(-90 19.9 67.3)">DB9_Male</text>
<text x="202.9" y="66.9">A4</text>
<text x="202.9" y="69.4">A5</text>
<text x="202.9" y="72">A6</text>
<text x="213.7" y="66.9">Y4</text>
<text x="213.7" y="69.4">Y5</text>
<text x="213.7" y="72">Y6</text>
<text x="71.9" y="77.1">U24AA</text>
<text x="202.9" y="74.5">A7</text>
<text x="213.7" y="74.5">Y7</text>
<text x="71.3" y="79.6">74LS00</text>
<text x="144.8" y="79.6">C65</text>
<text x="144.8" y="82.1">10nF</text>
<text x="202.9" y="79.6">G1</text>
<text x="202.9" y="82.1">G2</text>
<text x="210.4" y="82.8" transform="rotate(-90 210.4 82.8)">GND</text>
<text x="261.2" y="82.8">+5V</text>
<text x="46.3" y="87">R22</text>
<text x="46.3" y="89.4">120</text>
<text x="119.3" y="89.3">U7DD</text>
<text x="16.7" y="94.8">10nF</text>
<text x="118.3" y="91.6">74LS05</text>
<text x="143" y="92.4">CR2</text>
<text x="143" y="94.7">1N4001</text>
<text x="156.2" y="91.4">100K</text>
<text x="156.8" y="93.8">R27</text>
<text x="207.6" y="94.2">GND</text>
<text x="211.4" y="93.6">C12</text>
<text x="247.6" y="94.8">R65</text>
<text x="17.7" y="97.4">C98</text>
<text x="58" y="97.5" transform="rotate(-90 58 97.5)">1.5K</text>
<text x="60.6" y="97.2" transform="rotate(-90 60.6 97.2)">R21</text>
<text x="62.7" y="96.1">-5V</text>
<text x="133.9" y="100">R1</text>
<text x="143" y="100">CR1</text>
<text x="156.8" y="101">R24</text>
<text x="207.9" y="101.9">+5V</text>
<text x="211.2" y="96.1">.1uF</text>
<text x="247.6" y="97.4">210</text>
<text x="263.8" y="96.3" transform="rotate(-90 263.8 96.3)">VCC</text>
<text x="268.7" y="98.8">U24EE</text>
<text x="268.7" y="101.1">74LS00</text>
<text x="16.7" y="102.5">10nF</text>
<text x="17.7" y="105">C99</text>
<text x="28.4" y="103.7">GND</text>
<text x="46.3" y="102.5">R23</text>
<text x="46.3" y="105">120</text>
<text x="58.4" y="105.1" transform="rotate(-90 58.4 105.1)">1.5K</text>
<text x="60.7" y="104.8" transform="rotate(-90 60.7 104.8)">R25</text>
<text x="133.9" y="102.3">1.5K</text>
<text x="143" y="102.3">1N4001</text>
<text x="156.2" y="103.3">100K</text>
<text x="247.6" y="102.5">R67</text>
<text x="247.6" y="105">210</text>
<text x="263.8" y="105.7" transform="rotate(-90 263.8 105.7)">GND</text>
<text x="130.2" y="109.4">GND</text>
<text x="144.8" y="112.6">C61</text>
<text x="182.2" y="108.8">U25</text>
<text x="182.2" y="111.4">22K</text>
<text x="71.3" y="119.6">74LS00</text>
<text x="144.8" y="115.2">10nF</text>
<text x="210.4" y="119">74LS541</text>
<text x="212.7" y="116.4">U19</text>
<text x="261" y="117">GND</text>
<text x="71.7" y="121.9">U24BB</text>
<text x="202.9" y="124.1">A0</text>
<text x="210.4" y="125.5" transform="rotate(-90 210.4 125.5)">VCC</text>
<text x="213.7" y="124.1">Y0</text>
<text x="202.9" y="126.6">A1</text>
<text x="202.9" y="129.1">A2</text>
<text x="202.9" y="131.7">A3</text>
<text x="213.7" y="126.6">Y1</text>
<text x="213.7" y="129.1">Y2</text>
<text x="213.7" y="131.7">Y3</text>
<text x="19.9" y="136.3" transform="rotate(-90 19.9 136.3)">DB9_Male</text>
<text x="22.5" y="133.2" transform="rotate(-90 22.5 133.2)">J5</text>
<text x="202.9" y="134.2">A4</text>
<text x="202.9" y="136.8">A5</text>
<text x="213.7" y="134.2">Y4</text>
<text x="213.7" y="136.8">Y5</text>
<text x="126.6" y="142.5">+5V</text>
<text x="202.9" y="139.3">A6</text>
<text x="202.9" y="141.8">A7</text>
<text x="213.7" y="139.3">Y6</text>
<text x="213.7" y="141.8">Y7</text>
<text x="130.8" y="149.5">R72</text>
<text x="150.7" y="145.1">+5V</text>
<text x="156.5" y="146.5">3.3K</text>
<text x="156.8" y="144.2">R34</text>
<text x="202.9" y="146.9">G1</text>
<text x="202.9" y="149.5">G2</text>
<text x="130.8" y="152">10K</text>
<text x="179.1" y="154.5">U7AA</text>
<text x="210.4" y="150.1" transform="rotate(-90 210.4 150.1)">GND</text>
<text x="101.8" y="158.8">74LS00</text>
<text x="102.2" y="156.4">U24DD</text>
<text x="114.3" y="158.3">C101</text>
<text x="114.4" y="160.9">47nF</text>
<text x="178" y="157.1">74LS05</text>
<text x="207.6" y="161.5">GND</text>
<text x="211.4" y="160.9">C10</text>
<text x="76.5" y="164.7">1.8K</text>
<text x="76.8" y="162.2">R19</text>
<text x="130.6" y="163.5">Q4</text>
<text x="130.6" y="165.8">2N3904</text>
<text x="211.2" y="163.4">.1uF</text>
<text x="89.3" y="169.9">.1uF</text>
<text x="89.3" y="172.2">C17</text>
<text x="113.8" y="171">100pF</text>
<text x="114.3" y="168.5">C102</text>
<text x="80.5" y="176.1">GND</text>
<text x="114.9" y="176.1">R69</text>
<text x="114.9" y="178.7">22K</text>
<text x="126.4" y="174.2">GND</text>
</g>
<g font-size="1.8">
<text x="174" y="42.9">2V5</text>
<text x="224.6" y="58.2">D6</text>
<text x="224.6" y="55.6">D7</text>
<text x="224.6" y="60.7">D5</text>
<text x="224.6" y="65.8">D3</text>
<text x="224.6" y="63.2">D4</text>
<text x="224.6" y="70.9">D1</text>
<text x="224.6" y="68.3">D2</text>
<text x="224.6" y="73.4">D0</text>
<text x="241.4" y="98.8">2V5</text>
<text x="174" y="110.2">2V5</text>
<text x="224.6" y="122.9">D0</text>
<text x="224.6" y="125.5">D1</text>
<text x="224.6" y="130.5">D3</text>
<text x="224.6" y="128">D2</text>
<text x="224.6" y="135.6">D5</text>
<text x="224.6" y="133.1">D4</text>
<text x="224.6" y="138.2">D6</text>
<text x="224.6" y="140.7">D7</text>
<text x="167.6" y="158.5">A1</text>
</g>
<g font-size="1.8" fill="#000084">
<text x="230.8" y="50.8" transform="rotate(-90 230.8 50.8)">D[0..7]</text>
<text x="166.1" y="175.5" transform="rotate(-90 166.1 175.5)">A[0..15]</text>
</g>
<g font-size="1.8" fill="#848400">
<text x="86.5" y="83.4">~{IOC0W}</text>
<text x="184.6" y="79.6">~{IOE0R}</text>
<text x="108.6" y="97.4">~{INT}</text>
<text x="152.5" y="97.4">QUAD</text>
<text x="86.5" y="116.4">~{IO80W}</text>
</g>
</svg>
